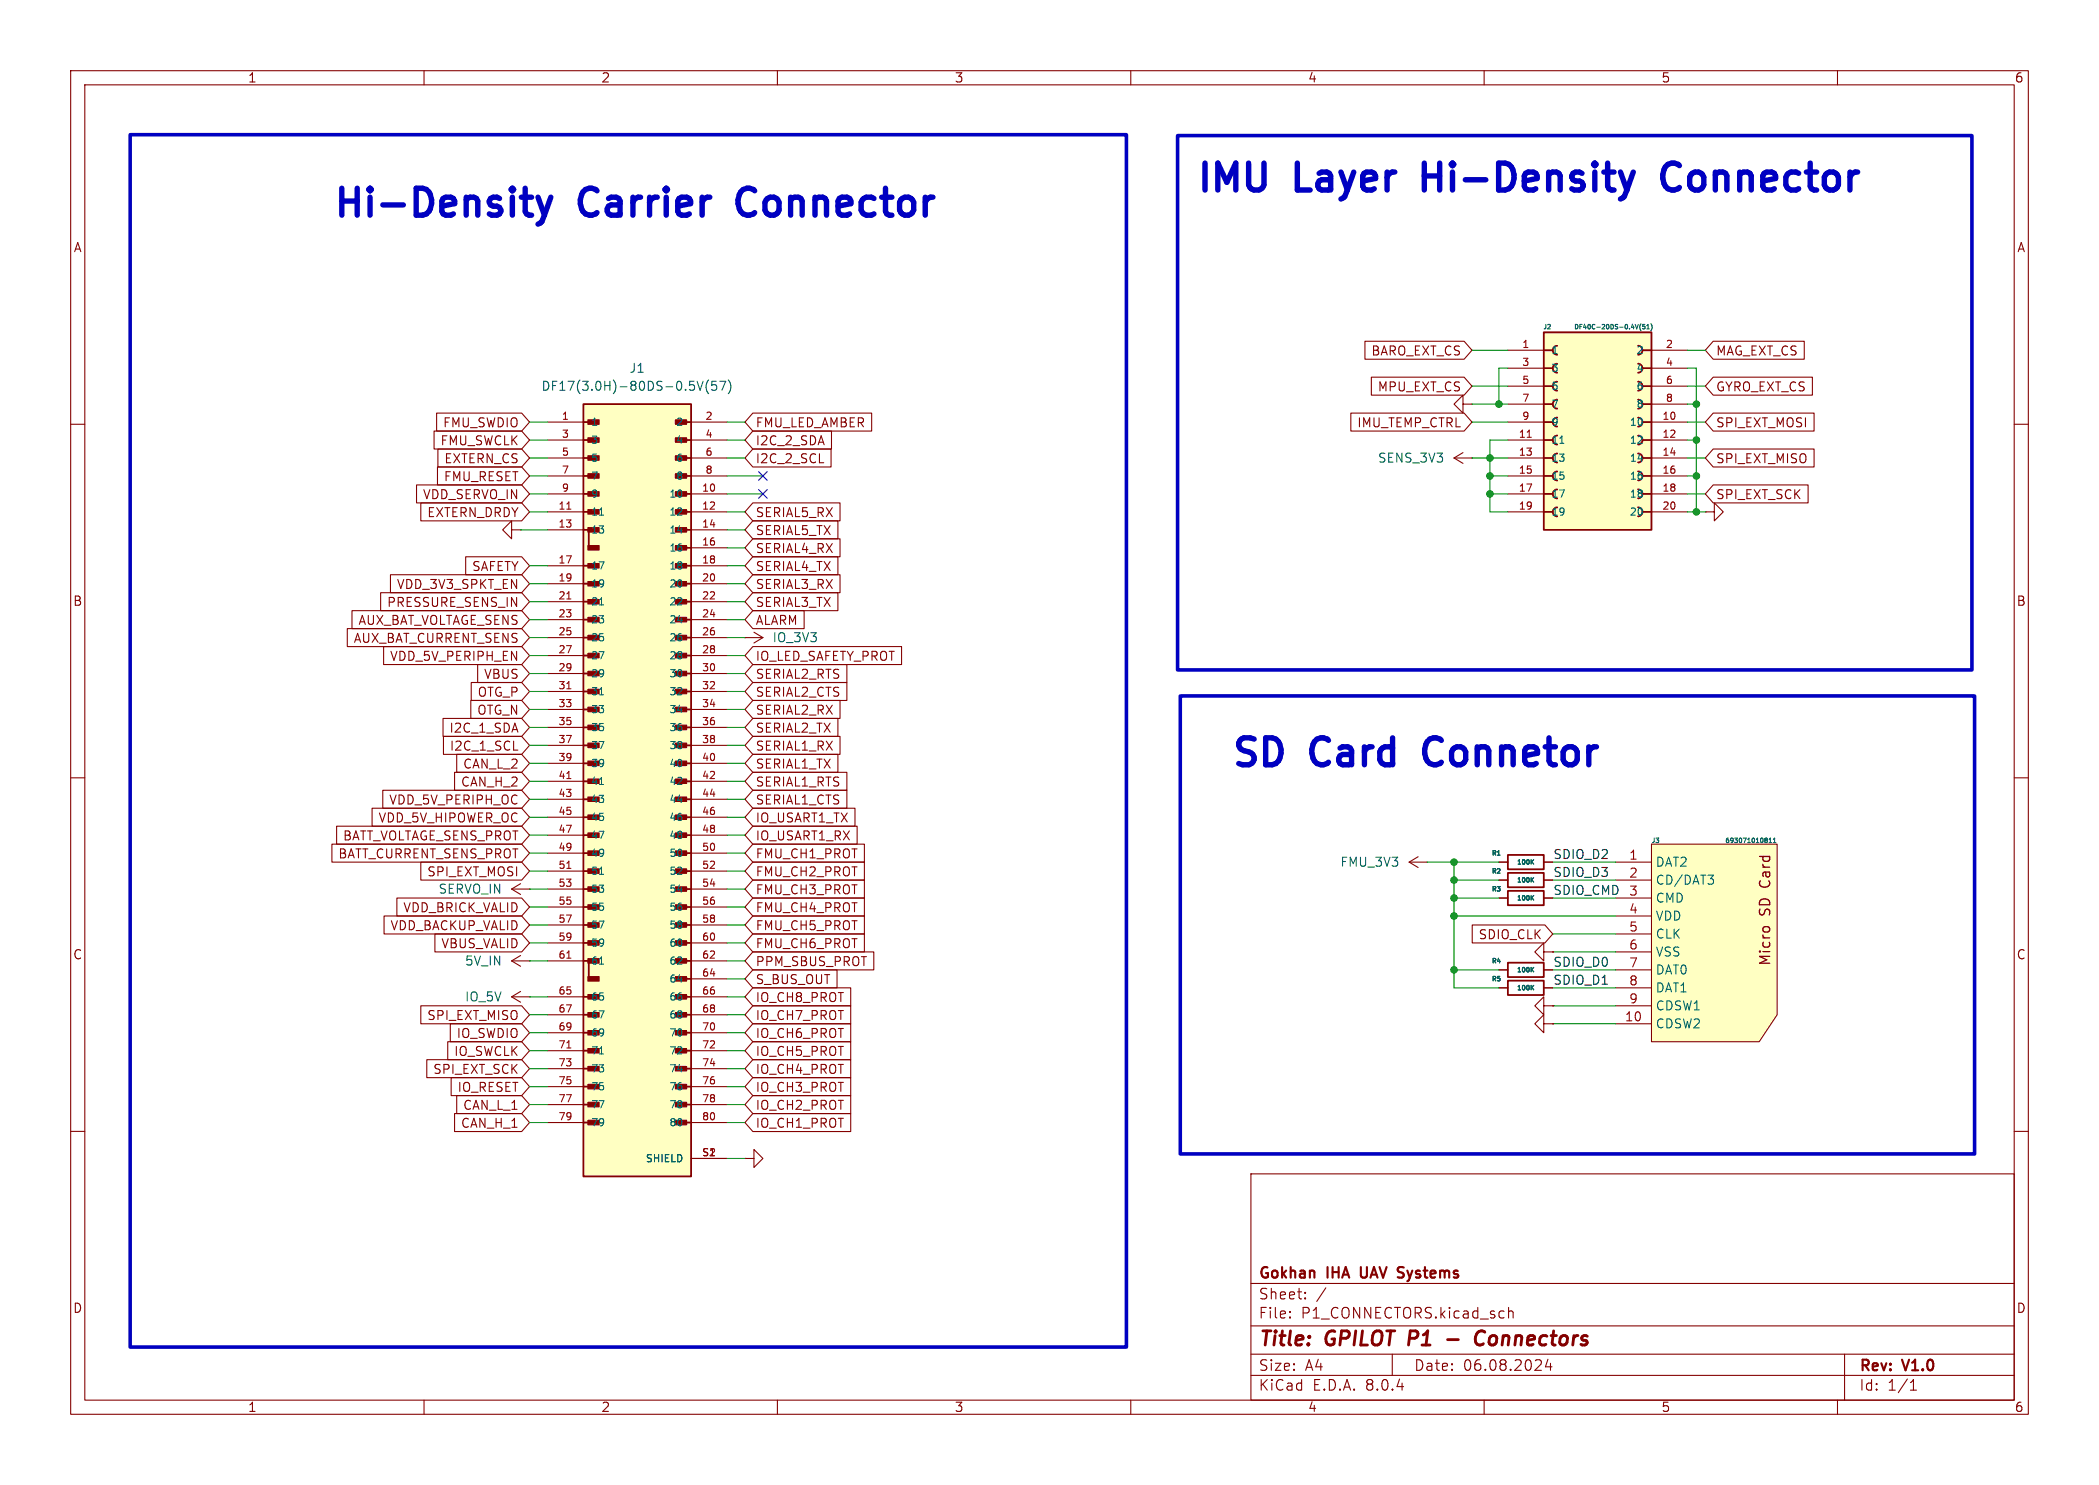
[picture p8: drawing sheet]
<svg xmlns="http://www.w3.org/2000/svg" width="297mm" height="210mm" viewBox="0 0 297 210" stroke-linecap="round" stroke-linejoin="round" font-family="sans-serif">
<g fill="none" stroke="#840000" stroke-width=".15">
<path d="M10 10h277v190h-277zM12 12h273v186h-273zM60 10v2M110 10v2M160 10v2M210 10v2M260 10v2M10 60h2M285 60h2M72.4 74.9v-1.2l-1.3 1.2 1.3 1.3v-1.3h1.3M73.7 74.9h.1M10 110h2"/>
<path d="M285 110h2M199.4 121.9l1.3 .8M199.4 121.9h2.5M200.7 121.2l-1.3 .7M201.9 121.9h.1M10 160h2M72.4 141l1.3 .7M72.4 141h2.5M73.7 140.2l-1.3 .8M74.9 141h.1M285 160h2M105.4 163.8h1.3v1.3l1.2-1.3-1.2-1.2v1.2"/>
<path d="M105.4 163.8h.1M177 166h108v32h-108zM60 198v2M110 198v2M160 198v2M177 194.5h108M177 191.5h108M177 187.5h108M177 181.5h108M182.5 186.3h.1l-.1 .1M182.5 186.3v.1M182.5 185.5v.1"/>
<path d="M182.5 185.5h.1l-.1 .1M184.7 183.6v.1M184.7 183.6h-.1l.1 .1M184.7 182.8v.1M184.7 182.8h-.1l.1 .1M187.6 182.1l-1.3 2M197 191.5v3M210 198v2M213.5 184.9v1.5M213.5 185.5a.37 .37 0 0 1 .6 .1v.8M219 192.2l-.3 1.1h.9M219.4 192.8v1"/>
<path d="M260 198v2M261 191.5v6.5M270.3 196.6h.9M270.3 195.5l.4-.4v1.5"/>
</g>
<path d="M204.8 189.4h1.5M210.1 188.4a.8 .8 0 0 0-.9-.1 .8 .8 0 0 0-.4 .8 .76 .76 0 0 0 .1 .9 .76 .76 0 0 0 .9 .1l.1-.1" fill="none" stroke="#840000" stroke-width=".4"/>
<path d="M192.6 179.2v1.3M198.1 179.9l.4 .1M198.1 179.2l.5 .1M198.5 180.6l-.5 .1" fill="none" stroke="#840000" stroke-width=".3"/>
<path d="M82.5 57.2h15.3v109.2h-15.3z" fill="#ffffc2"/>
<g fill="none" stroke="#840000" stroke-width=".25">
<path d="M82.5 57.2h15.3v109.2h-15.3zM82.5 59.7h2M95.9 59.7h1.9M82.5 74.9h2M82.5 72.4h2M82.5 69.9h2M82.5 67.3h2M82.5 64.8h2M82.5 62.2h2M83.3 74.9v2.6M95.9 74.9h1.9M95.9 72.4h1.9"/>
<path d="M95.9 69.9h1.9M95.9 67.3h1.9M95.9 64.8h1.9M95.9 62.2h1.9M95.9 77.5h1.9M82.5 97.8h2M82.5 95.3h2M82.5 92.7h2M82.5 90.2h2M82.5 87.6h2M82.5 85.1h2M82.5 82.6h2"/>
<path d="M82.5 80h2M95.9 97.8h1.9M95.9 95.3h1.9M95.9 92.7h1.9M95.9 90.2h1.9M95.9 87.6h1.9M95.9 85.1h1.9M95.9 82.6h1.9M95.9 80h1.9M82.5 118.1h2M82.5 115.6h2M82.5 113h2"/>
<path d="M82.5 110.5h2M82.5 108h2M82.5 105.4h2M82.5 102.9h2M82.5 100.3h2M95.9 118.1h1.9M95.9 115.6h1.9M95.9 113h1.9M95.9 110.5h1.9M95.9 108h1.9M95.9 105.4h1.9M95.9 102.9h1.9"/>
<path d="M95.9 100.3h1.9M82.5 135.9h2M82.5 133.4h2M82.5 130.8h2M82.5 128.3h2M82.5 125.7h2M82.5 123.2h2M82.5 120.7h2M83.3 135.9v2.5M95.9 135.9h1.9M95.9 133.4h1.9M95.9 130.8h1.9"/>
<path d="M95.9 128.3h1.9M95.9 125.7h1.9M95.9 123.2h1.9M95.9 120.7h1.9M95.9 138.4h1.9M82.5 158.8h2M82.5 156.2h2M82.5 153.7h2M82.5 151.1h2M82.5 148.6h2M82.5 146.1h2M82.5 143.5h2"/>
<path d="M82.5 141h2M95.9 158.8h1.9M95.9 156.2h1.9M95.9 153.7h1.9M95.9 151.1h1.9M95.9 148.6h1.9M95.9 146.1h1.9M95.9 143.5h1.9M95.9 141h1.9"/>
</g>
<g fill="#840000" stroke="#840000" stroke-width=".15">
<path d="M83.2 138.1h1.6v.6h-1.6z"/>
<path d="M83.2 82.2h1.6v.7h-1.6z"/>
<path d="M83.2 79.7h1.6v.6h-1.6z"/>
<path d="M83.2 77.2h1.6v.6h-1.6z"/>
<path d="M83.2 74.6h1.6v.6h-1.6z"/>
<path d="M83.2 72.1h1.6v.6h-1.6z"/>
<path d="M83.2 59.4h1.6v.6h-1.6z"/>
<path d="M95.6 158.4h1.6v.7h-1.6z"/>
<path d="M95.6 155.9h1.6v.6h-1.6z"/>
<path d="M95.6 153.4h1.6v.6h-1.6z"/>
<path d="M95.6 150.8h1.6v.6h-1.6z"/>
<path d="M95.6 148.3h1.6v.6h-1.6z"/>
<path d="M95.6 145.7h1.6v.7h-1.6z"/>
<path d="M95.6 143.2h1.6v.6h-1.6z"/>
<path d="M95.6 140.7h1.6v.6h-1.6z"/>
<path d="M95.6 138.1h1.6v.6h-1.6z"/>
<path d="M95.6 135.6h1.6v.6h-1.6z"/>
<path d="M95.6 133h1.6v.7h-1.6z"/>
<path d="M95.6 130.5h1.6v.6h-1.6z"/>
<path d="M95.6 128h1.6v.6h-1.6z"/>
<path d="M95.6 125.4h1.6v.6h-1.6z"/>
<path d="M95.6 122.9h1.6v.6h-1.6z"/>
<path d="M95.6 120.3h1.6v.7h-1.6z"/>
<path d="M95.6 117.8h1.6v.6h-1.6z"/>
<path d="M95.6 115.3h1.6v.6h-1.6z"/>
<path d="M95.6 112.7h1.6v.6h-1.6z"/>
<path d="M95.6 110.2h1.6v.6h-1.6z"/>
<path d="M95.6 107.6h1.6v.7h-1.6z"/>
<path d="M95.6 105.1h1.6v.6h-1.6z"/>
<path d="M95.6 102.6h1.6v.6h-1.6z"/>
<path d="M95.6 100h1.6v.6h-1.6z"/>
<path d="M95.6 97.5h1.6v.6h-1.6z"/>
<path d="M95.6 94.9h1.6v.7h-1.6z"/>
<path d="M95.6 92.4h1.6v.6h-1.6z"/>
<path d="M95.6 89.9h1.6v.6h-1.6z"/>
<path d="M95.6 87.3h1.6v.6h-1.6z"/>
<path d="M95.6 84.8h1.6v.6h-1.6z"/>
<path d="M95.6 82.2h1.6v.7h-1.6z"/>
<path d="M95.6 79.7h1.6v.6h-1.6z"/>
<path d="M95.6 77.2h1.6v.6h-1.6z"/>
<path d="M95.6 74.6h1.6v.6h-1.6z"/>
<path d="M95.6 72.1h1.6v.6h-1.6z"/>
<path d="M95.6 69.5h1.6v.7h-1.6z"/>
<path d="M95.6 67h1.6v.6h-1.6z"/>
<path d="M95.6 64.5h1.6v.6h-1.6z"/>
<path d="M95.6 61.9h1.6v.6h-1.6z"/>
<path d="M95.6 59.4h1.6v.6h-1.6z"/>
</g>
<g fill="none" stroke="#840000" stroke-width=".15">
<path d="M77.5 59.7h5M97.8 59.7h5.1M207 57.2v-1.3l-1.3 1.3 1.3 1.2v-1.2h1.3M208.3 57.2h.1M77.5 69.9h5M77.5 72.4h5M77.5 74.9h5M77.5 62.2h5M77.5 64.8h5M77.5 67.3h5M97.8 69.9h5.1M97.8 72.4h5.1"/>
<path d="M97.8 74.9h5.1M97.8 77.5h5.1M97.8 62.2h5.1M97.8 64.8h5.1M97.8 67.3h5.1M205.7 64.8h2.6M205.7 64.8l1.3 .7M207 64l-1.3 .8M208.3 64.8h.1M77.5 80h5M77.5 82.6h5M77.5 85.1h5"/>
<path d="M77.5 87.6h5M77.5 90.2h5M77.5 92.7h5M77.5 95.3h5M77.5 97.8h5M97.8 80h5.1M97.8 82.6h5.1M97.8 85.1h5.1M97.8 87.6h5.1M97.8 90.2h5.1M97.8 92.7h5.1M97.8 95.3h5.1"/>
<path d="M97.8 97.8h5.1M105.4 90.2h.1M105.4 90.2h2.5M106.7 89.4l1.2 .8M107.9 90.2l-1.2 .7M77.5 100.3h5M77.5 102.9h5M77.5 105.4h5M77.5 108h5M77.5 110.5h5M77.5 113h5M77.5 115.6h5"/>
<path d="M77.5 118.1h5M97.8 100.3h5.1M97.8 102.9h5.1M97.8 105.4h5.1M97.8 108h5.1M97.8 110.5h5.1M97.8 113h5.1M97.8 115.6h5.1M97.8 118.1h5.1M72.4 125.7h2.5M72.4 135.9h2.5M72.4 135.9l1.3 .8"/>
<path d="M72.4 125.7l1.3 .8M73.7 135.1l-1.3 .8M73.7 125l-1.3 .7M74.9 135.9h.1M74.9 125.7h.1M77.5 120.7h5M77.5 123.2h5M77.5 125.7h5M77.5 128.3h5M77.5 130.8h5M77.5 133.4h5M77.5 135.9h5"/>
<path d="M97.8 120.7h5.1M97.8 123.2h5.1M97.8 125.7h5.1M97.8 128.3h5.1M97.8 130.8h5.1M97.8 133.4h5.1M97.8 135.9h5.1M97.8 138.4h5.1M77.5 141h5M77.5 143.5h5M77.5 146.1h5M77.5 148.6h5"/>
<path d="M77.5 151.1h5M77.5 153.7h5M77.5 156.2h5M77.5 158.8h5M97.8 141h5.1M97.8 143.5h5.1M97.8 146.1h5.1M97.8 148.6h5.1M97.8 151.1h5.1M97.8 153.7h5.1M97.8 156.2h5.1M97.8 158.8h5.1"/>
<path d="M97.8 163.8h5.1"/>
</g>
<path d="M98.6 53.9l.5 1.3 .4-1.3M100.3 53.7a1.46 1.46 0 0 0 0 2M101.4 53.9h-.6l-.1 .6 .2-.1 .4 .1 .1 .1v.5l-.2 .1h-.3l-.2-.1M101.8 53.9h.9l-.6 1.3M103.1 53.7a1.46 1.46 0 0 1 0 2M84.8 72.9h.6M84.8 85.6h.6M84.8 98.3h.6M84.8 111h.6M84.8 123.7h.6M84.8 136.4h.6M84.8 149.1h.6" fill="none" stroke="#006464" stroke-width=".15"/>
<path d="M80.2 72h.6M80.2 84.7h.6M80.2 97.4h.6M80.2 110.1h.6M80.2 122.8h.6M80.2 135.5h.6M80.2 148.2h.6" fill="none" stroke="#a90000" stroke-width=".15"/>
<path d="M218.4 47h15.3v27.9h-15.3z" fill="#ffffc2"/>
<g fill="none" stroke="#840000" stroke-width=".25">
<path d="M218.4 47h15.3v27.9h-15.3zM218.4 59.7h1.3M218.4 57.2h1.3M218.4 54.6h1.3M218.4 52.1h1.3M218.4 49.5h1.3M232.4 59.7h1.3M232.4 57.2h1.3M232.4 54.6h1.3M232.4 52.1h1.3M232.4 49.5h1.3M218.4 72.4h1.3"/>
<path d="M218.4 69.9h1.3M218.4 67.3h1.3M218.4 64.8h1.3M218.4 62.2h1.3M232.4 72.4h1.3M232.4 69.9h1.3M232.4 67.3h1.3M232.4 64.8h1.3M232.4 62.2h1.3M213.4 123.4h5v2.1h-5zM213.4 120.9h5v2h-5zM213.4 126h5v2h-5z"/>
<path d="M213.4 136.1h5v2.1h-5zM213.4 138.7h5v2h-5z"/>
</g>
<g fill="none" stroke="#840000" stroke-width=".15">
<path d="M213.4 49.5h5M213.4 59.7h5M213.4 52.1h5M213.4 54.6h5M213.4 57.2h5M233.7 49.5h5.1M233.7 59.7h5.1M233.7 52.1h5.1M233.7 54.6h5.1M233.7 57.2h5.1M213.4 62.2h5M213.4 64.8h5"/>
<path d="M213.4 67.3h5M213.4 69.9h5M213.4 72.4h5M233.7 62.2h5.1M233.7 64.8h5.1M233.7 67.3h5.1M233.7 69.9h5.1M233.7 72.4h5.1M241.3 72.4h1.3v-1.3l1.2 1.3-1.2 1.3v-1.3M241.3 72.4h.1M212.1 124.5h1.3M212.1 121.9h1.3"/>
<path d="M212.1 127h1.3M212.1 137.2h1.3M212.1 139.7h1.3M218.4 134.6v1.3l-1.2-1.3 1.2-1.2v1.2h1.3M218.4 124.5h1.3M218.4 121.9h1.3M218.4 127h1.3M218.4 137.2h1.3M218.4 139.7h1.3M219.7 134.6h.1M218.4 144.8v1.3l-1.2-1.3 1.2-1.3v1.3h1.3M218.4 142.2v1.3l-1.2-1.3 1.2-1.2v1.2h1.3"/>
<path d="M219.7 144.8h.1M219.7 142.2h.1"/>
</g>
<g fill="none" stroke="#006464" stroke-width=".15">
<path d="M232.2 45.8a.73 .73 0 0 0 0 1M232.7 45.9h-.3v.3h.3v.3h-.3M233 46.5h.4M233 46.1l.2-.2v.6M233.6 45.8a.73 .73 0 0 1 0 1M220.7 62.7h.6M211.9 120.9h.3M216.7 124.4l.3 .3M216.7 121.8l.3 .4M216.7 126.9l.3 .4M216.7 137.1l.3 .3M216.7 139.6l.3 .4"/>
<path d="M217 124.1l-.3 .4M217 121.6l-.3 .3M217 126.7l-.3 .3M217 136.8l-.3 .4M217 139.4l-.3 .3"/>
</g>
<path d="M216.1 61.8h.6" fill="none" stroke="#a90000" stroke-width=".15"/>
<path d="M233.7 119.4h17.8v24.1l-2.6 3.8h-15.2z" fill="#ffffc2"/>
<path d="M233.7 119.4h17.8v24.1l-2.6 3.8h-15.2z" fill="none" stroke="#800000" stroke-width=".15"/>
<path d="M249.5 131.2l.2-.2h.4l.2 .2" fill="none" stroke="#840000" stroke-width=".18"/>
<g fill="none" stroke="#840000" stroke-width=".15">
<path d="M61.8 58.4h12l1.1 1.3-1.1 1.3h-12zM106.5 58.4h16.8v2.6h-16.8l-1.1-1.3zM191.1 58.4h16.1l1.1 1.3-1.1 1.3h-16.1zM193.1 48.3h14.1l1.1 1.2-1.1 1.3h-14.1zM194 53.3h13.2l1.1 1.3-1.1 1.3h-13.2zM242.4 48.3h12.9v2.5h-12.9l-1.1-1.3zM242.4 53.3h14v2.6h-14l-1.1-1.3zM242.4 58.4h14.3v2.6h-14.3l-1.1-1.3zM58.9 68.6h14.9l1.1 1.3-1.1 1.2h-14.9zM59.5 71.1h14.3l1.1 1.3-1.1 1.3h-14.3zM61.4 61h12.4l1.1 1.2-1.1 1.3h-12.4zM61.9 66h11.9l1.1 1.3-1.1 1.3h-11.9z"/>
<path d="M62 63.5h11.8l1.1 1.3-1.1 1.2h-11.8zM65.9 78.7h7.9l1.1 1.3-1.1 1.3h-7.9zM106.5 63.5h11.1v2.5h-11.1l-1.1-1.2zM106.5 61h11.2v2.5h-11.2l-1.1-1.3zM106.5 78.7h12.1v2.6h-12.1l-1.1-1.3zM106.5 71.1h12.4v2.6h-12.4l-1.1-1.3zM106.5 76.2h12.4v2.5h-12.4l-1.1-1.2zM106.5 73.7h12.1v2.5h-12.1l-1.1-1.3zM242.4 68.6h13.4v2.5h-13.4l-1.1-1.2zM242.4 63.5h14.3v2.5h-14.3l-1.1-1.2zM49.1 88.9h24.7l1.1 1.3-1.1 1.2h-24.7zM49.8 86.4h24l1.1 1.2-1.1 1.3h-24z"/>
<path d="M53.9 83.8h19.9l1.1 1.3-1.1 1.3h-19.9zM54.3 91.4h19.5l1.1 1.3-1.1 1.3h-19.5zM55.2 81.3h18.6l1.1 1.3-1.1 1.2h-18.6zM66.6 99.1h7.2l1.1 1.2-1.1 1.3h-7.2zM66.7 96.5h7.1l1.1 1.3-1.1 1.3h-7.1zM67.6 94h6.2l1.1 1.3-1.1 1.2h-6.2zM106.5 81.3h12.4v2.5h-12.4l-1.1-1.2zM106.5 86.4h7.3v2.5h-7.3l-1.1-1.3zM106.5 83.8h12.1v2.6h-12.1l-1.1-1.3zM106.5 94h13.3v2.5h-13.3l-1.1-1.2zM106.5 99.1h12.4v2.5h-12.4l-1.1-1.3zM106.5 96.5h13.3v2.6h-13.3l-1.1-1.3z"/>
<path d="M106.5 91.4h21.1v2.6h-21.1l-1.1-1.3zM47 119.4h26.8l1.1 1.3-1.1 1.2h-26.8zM47.6 116.8h26.2l1.1 1.3-1.1 1.3h-26.2zM52.6 114.3h21.2l1.1 1.3-1.1 1.2h-21.2zM54.2 111.8h19.6l1.1 1.2-1.1 1.3h-19.6zM62.7 101.6h11.1l1.1 1.3-1.1 1.2h-11.1zM62.7 104.1h11.1l1.1 1.3-1.1 1.3h-11.1zM64.3 109.2h9.5l1.1 1.3-1.1 1.3h-9.5zM64.6 106.7h9.2l1.1 1.3-1.1 1.2h-9.2zM106.5 116.8h14.8v2.6h-14.8l-1.1-1.3zM106.5 119.4h15.8v2.5h-15.8l-1.1-1.2zM106.5 104.1h12.4v2.6h-12.4l-1.1-1.3z"/>
<path d="M106.5 101.6h12.1v2.5h-12.1l-1.1-1.2zM106.5 114.3h14.5v2.5h-14.5l-1.1-1.2zM106.5 111.8h13.3v2.5h-13.3l-1.1-1.3zM106.5 106.7h12.1v2.5h-12.1l-1.1-1.2zM106.5 109.2h13.3v2.6h-13.3l-1.1-1.3zM54.3 129.5h19.5l1.1 1.3-1.1 1.3h-19.5zM56.2 127h17.6l1.1 1.3-1.1 1.2h-17.6zM59.5 121.9h14.3l1.1 1.3-1.1 1.3h-14.3zM61.5 132.1h12.3l1.1 1.3-1.1 1.2h-12.3zM106.5 137.2h11.9v2.5h-11.9l-1.1-1.3zM106.5 132.1h15.8v2.5h-15.8l-1.1-1.2zM106.5 139.7h13.9v2.5h-13.9l-1.1-1.2z"/>
<path d="M106.5 124.5h15.8v2.5h-15.8l-1.1-1.3zM106.5 129.5h15.8v2.6h-15.8l-1.1-1.3zM106.5 127h15.8v2.5h-15.8l-1.1-1.2zM106.5 121.9h15.8v2.6h-15.8l-1.1-1.3zM106.5 134.6h17.1v2.6h-17.1l-1.1-1.3zM208.3 130.8h10.3l1.1 1.3-1.1 1.3h-10.3zM212.1 121.9h1.3M212.1 124.5h1.3M212.1 127h1.3M212.1 137.2h1.3M212.1 139.7h1.3M218.4 121.9h1.3"/>
<path d="M218.4 124.5h1.3M218.4 127h1.3M218.4 137.2h1.3M218.4 139.7h1.3M219.7 134.6h.1M228.6 121.9h5.1M228.6 124.5h5.1M228.6 127h5.1M228.6 129.5h5.1M228.6 132.1h5.1M228.6 134.6h5.1M228.6 137.2h5.1"/>
<path d="M228.6 139.7h5.1M59.5 142.2h14.3l1.1 1.3-1.1 1.3h-14.3zM60.4 149.9h13.4l1.1 1.2-1.1 1.3h-13.4zM63.4 147.3h10.4l1.1 1.3-1.1 1.3h-10.4zM63.7 144.8h10.1l1.1 1.3-1.1 1.2h-10.1zM63.8 152.4h10l1.1 1.3-1.1 1.2h-10zM64.3 157.5h9.5l1.1 1.3-1.1 1.2h-9.5zM64.6 154.9h9.2l1.1 1.3-1.1 1.3h-9.2zM106.5 142.2h13.9v2.6h-13.9l-1.1-1.3zM106.5 144.8h13.9v2.5h-13.9l-1.1-1.2zM106.5 154.9h13.9v2.6h-13.9l-1.1-1.3zM106.5 149.9h13.9v2.5h-13.9l-1.1-1.3z"/>
<path d="M106.5 157.5h13.9v2.5h-13.9l-1.1-1.2zM106.5 152.4h13.9v2.5h-13.9l-1.1-1.2zM106.5 147.3h13.9v2.6h-13.9l-1.1-1.3zM219.7 142.2h.1M219.7 144.8h.1M228.6 144.8h5.1M228.6 142.2h5.1"/>
</g>
<g fill="none" stroke="#006464" stroke-width=".15">
<path d="M250 118.6v.2M250 118.8v.3M250.3 119.2h.4M250.3 118.7l.2-.2v.7M250.9 119.2h.4M250.9 118.7l.2-.2v.7M211.9 120.9h.3M216.7 139.6l.3 .4M216.7 137.1l.3 .3M216.7 126.9l.3 .4M216.7 121.8l.3 .4M216.7 124.4l.3 .3"/>
<path d="M217 139.4l-.3 .3M217 136.8l-.3 .4M217 126.7l-.3 .3M217 121.6l-.3 .3M217 124.1l-.3 .4M241.7 123.8h.8l-.5 .5M242.2 124.3l.3 .2v.3l-.3 .2"/>
</g>
<path d="M73.8 27.9h1.4M74.5 30.2l.4 .2h.3M76.1 27.9l.9 2.5M77 30.4l-.3 .9-.6 .4M77.9 27.9l-.9 2.5M231.1 24.3l-.9 2.6M236.9 23.1a1.28 1.28 0 0 0-1.4 .9 2.44 2.44 0 0 0 .5 2.7l.5 .2h.4" fill="none" stroke="#0000c2" stroke-width=".76"/>
<path d="M18.4 19.1h141v171.4h-141zM166.6 19.2h112.4v75.5h-112.4zM167 98.4h112.4v64.8h-112.4z" fill="none" stroke="#0000c2" stroke-width=".51"/>
<g fill="none" stroke="#009600" stroke-width=".15">
<path d="M74.9 59.7h2.6M102.9 59.7h2.5M208.3 59.7h5.1M208.3 49.5h5.1M208.3 54.6h5.1M208.3 57.2h5.1M213.4 52.1h-1.3v5.1M238.8 59.7h2.5M238.8 52.1h1.2v20.3M238.8 49.5h2.5M238.8 54.6h2.5M238.8 57.2h1.2"/>
<path d="M73.7 74.9h3.8M74.9 62.2h2.6M74.9 69.9h2.6M74.9 67.3h2.6M74.9 72.4h2.6M74.9 64.8h2.6M102.9 77.5h2.5M102.9 62.2h2.5M102.9 69.9h5M102.9 67.3h5M102.9 74.9h2.5M102.9 72.4h2.5"/>
<path d="M102.9 64.8h2.5M208.3 64.8h5.1M210.8 69.9h2.6M210.8 67.3h2.6M213.4 62.2h-2.6v10.2h2.6M238.8 62.2h1.2M238.8 69.9h2.5M238.8 67.3h1.2M238.8 72.4h2.5M238.8 64.8h2.5M74.9 87.6h2.6M74.9 97.8h2.6"/>
<path d="M74.9 82.6h2.6M74.9 80h2.6M74.9 85.1h2.6M74.9 92.7h2.6M74.9 95.3h2.6M74.9 90.2h2.6M102.9 87.6h2.5M102.9 97.8h2.5M102.9 82.6h2.5M102.9 80h2.5M102.9 85.1h2.5M102.9 92.7h2.5"/>
<path d="M102.9 95.3h2.5M102.9 90.2h2.5M74.9 118.1h2.6M74.9 102.9h2.6M74.9 100.3h2.6M74.9 110.5h2.6M74.9 108h2.6M74.9 105.4h2.6M74.9 113h2.6M74.9 115.6h2.6M102.9 118.1h2.5M102.9 102.9h2.5"/>
<path d="M102.9 100.3h2.5M102.9 110.5h2.5M102.9 108h2.5M102.9 105.4h2.5M102.9 113h2.5M102.9 115.6h2.5M74.9 120.7h2.6M74.9 125.7h2.6M74.9 128.3h2.6M74.9 135.9h2.6M74.9 133.4h2.6M74.9 130.8h2.6"/>
<path d="M74.9 123.2h2.6M102.9 120.7h2.5M102.9 125.7h2.5M102.9 128.3h2.5M102.9 135.9h2.5M102.9 133.4h2.5M102.9 130.8h2.5M102.9 123.2h2.5M102.9 138.4h2.5M201.9 121.9h10.2M205.7 129.5h22.9M205.7 127h6.4"/>
<path d="M205.7 124.5h6.4M205.7 121.9v17.8h6.4M205.7 137.2h6.4M219.7 121.9h8.9M219.7 127h8.9M219.7 134.6h8.9M219.7 132.1h8.9M219.7 124.5h8.9M219.7 139.7h8.9M219.7 137.2h8.9M74.9 158.8h2.6M74.9 143.5h2.6"/>
<path d="M74.9 141h2.6M74.9 156.2h2.6M74.9 153.7h2.6M74.9 148.6h2.6M74.9 151.1h2.6M74.9 146.1h2.6M102.9 158.8h2.5M102.9 143.5h2.5M102.9 141h2.5M102.9 156.2h2.5M102.9 153.7h2.5M102.9 148.6h2.5"/>
<path d="M102.9 151.1h2.5M102.9 146.1h2.5M219.7 144.8h8.9M219.7 142.2h8.9M102.9 163.8h2.5"/>
</g>
<path d="M107.3 69.2l1.3 1.3M107.3 66.7l1.3 1.2M108.6 69.2l-1.3 1.3M108.6 66.7l-1.3 1.2" fill="none" stroke="#000084" stroke-width=".15"/>
<g fill="#009600" stroke="#009600" stroke-width=".15">
<circle cx="205.7" cy="137.2" r=".46"/>
<circle cx="205.7" cy="121.9" r=".46"/>
<circle cx="205.7" cy="127" r=".46"/>
<circle cx="205.7" cy="124.5" r=".46"/>
<circle cx="205.7" cy="129.5" r=".46"/>
<circle cx="240" cy="57.2" r=".46"/>
<circle cx="240" cy="62.2" r=".46"/>
<circle cx="240" cy="67.3" r=".46"/>
<circle cx="240" cy="72.4" r=".46"/>
<circle cx="210.8" cy="67.3" r=".46"/>
<circle cx="210.8" cy="69.9" r=".46"/>
<circle cx="210.8" cy="64.8" r=".46"/>
<circle cx="212.1" cy="57.2" r=".46"/>
</g>
<g font-size="5.3" fill="#0000c2">
<text x="168.8" y="28.2">IMU</text>
<text x="183.4" y="28.2">Layer</text>
<text x="202.9" y="28.2">Hi-Density</text>
<text x="238.4" y="28.2">Connector</text>
<text x="46.7" y="31.8">Hi-Density</text>
<text x="82.2" y="31.8">Carrier</text>
<text x="106" y="31.8">Connector</text>
<text x="173.8" y="109.5">SD</text>
<text x="185.7" y="109.5">Card</text>
<text x="203.1" y="109.5">Connetor</text>
</g>
<g font-size="2.8" fill="#840000">
<text x="178" y="190.9">Title:</text>
<text x="187.7" y="190.9">GPILOT P1</text>
<text x="211.2" y="190.9">Connectors</text>
</g>
<g font-size="2.1" fill="#840000">
<text x="178" y="184">Sheet:</text>
<text x="178" y="181.2">Gokhan</text>
<text x="187.9" y="181.2">IHA</text>
<text x="193.2" y="181.2">UAV</text>
<text x="199.1" y="181.2">Systems</text>
<text x="178" y="186.7">File:</text>
<text x="184.1" y="186.7">P1_CONNECTORS.kicad_sch</text>
<text x="178" y="196.9">KiCad</text>
<text x="178" y="194.1">Size:</text>
<text x="184.7" y="194.1">A4</text>
<text x="185.7" y="196.9">E.D.A.</text>
<text x="193.3" y="196.9">8.0.4</text>
<text x="200" y="194.1">Date:</text>
<text x="207" y="194.1">06.08.2024</text>
<text x="263" y="194.3">Rev:</text>
<text x="263" y="196.9">Id:</text>
<text x="267.1" y="196.9">1/1</text>
<text x="269.4" y="194.3">V1.0</text>
</g>
<g font-size="2" fill="#840000">
<text x="250.7" y="129.5" transform="rotate(-90 250.7 129.5)">SD Card</text>
<text x="250.7" y="136.7" transform="rotate(-90 250.7 136.7)">Micro</text>
</g>
<g font-size="1.8" fill="#840000">
<text x="35" y="11.9">1</text>
<text x="85" y="11.9">2</text>
<text x="135" y="11.9">3</text>
<text x="185" y="11.9">4</text>
<text x="235" y="11.9">5</text>
<text x="285" y="11.9">6</text>
<text x="10.3" y="35.9">A</text>
<text x="285.3" y="35.9">A</text>
<text x="193.9" y="50.5">BARO_EXT_CS</text>
<text x="242.7" y="50.5">MAG_EXT_CS</text>
<text x="194.9" y="55.6">MPU_EXT_CS</text>
<text x="242.7" y="55.6">GYRO_EXT_CS</text>
<text x="62.2" y="63.2">FMU_SWCLK</text>
<text x="62.6" y="60.6">FMU_SWDIO</text>
<text x="62.8" y="65.7">EXTERN_CS</text>
<text x="106.8" y="65.7">I2C_2_SCL</text>
<text x="106.8" y="60.6">FMU_LED_AMBER</text>
<text x="106.8" y="63.2">I2C_2_SDA</text>
<text x="192" y="60.6">IMU_TEMP_CTRL</text>
<text x="242.7" y="60.6">SPI_EXT_MOSI</text>
<text x="242.7" y="65.7">SPI_EXT_MISO</text>
<text x="59.8" y="70.8">VDD_SERVO_IN</text>
<text x="62.7" y="68.3">FMU_RESET</text>
<text x="242.7" y="70.8">SPI_EXT_SCK</text>
<text x="60.4" y="73.3">EXTERN_DRDY</text>
<text x="106.8" y="73.3">SERIAL5_RX</text>
<text x="106.8" y="75.9">SERIAL5_TX</text>
<text x="56.1" y="83.5">VDD_3V3_SPKT_EN</text>
<text x="66.7" y="81">SAFETY</text>
<text x="106.8" y="83.5">SERIAL3_RX</text>
<text x="106.8" y="81">SERIAL4_TX</text>
<text x="106.8" y="78.4">SERIAL4_RX</text>
<text x="10.3" y="85.9">B</text>
<text x="50.6" y="88.6">AUX_BAT_VOLTAGE_SENS</text>
<text x="54.7" y="86">PRESSURE_SENS_IN</text>
<text x="106.8" y="88.6">ALARM</text>
<text x="106.8" y="86">SERIAL3_TX</text>
<text x="285.3" y="85.9">B</text>
<text x="50" y="91.1">AUX_BAT_CURRENT_SENS</text>
<text x="55.1" y="93.7">VDD_5V_PERIPH_EN</text>
<text x="106.8" y="93.7">IO_LED_SAFETY_PROT</text>
<text x="67.4" y="101.3">OTG_N</text>
<text x="67.5" y="98.7">OTG_P</text>
<text x="68.4" y="96.2">VBUS</text>
<text x="106.8" y="96.2">SERIAL2_RTS</text>
<text x="106.8" y="101.3">SERIAL2_RX</text>
<text x="106.8" y="98.7">SERIAL2_CTS</text>
<text x="63.5" y="103.8">I2C_1_SDA</text>
<text x="63.6" y="106.4">I2C_1_SCL</text>
<text x="106.8" y="106.4">SERIAL1_RX</text>
<text x="106.8" y="103.8">SERIAL2_TX</text>
<text x="55" y="114">VDD_5V_PERIPH_OC</text>
<text x="65.1" y="111.4">CAN_H_2</text>
<text x="65.4" y="108.9">CAN_L_2</text>
<text x="106.8" y="114">SERIAL1_CTS</text>
<text x="106.8" y="108.9">SERIAL1_TX</text>
<text x="106.8" y="111.4">SERIAL1_RTS</text>
<text x="48.4" y="119.1">BATT_VOLTAGE_SENS_PROT</text>
<text x="53.5" y="116.5">VDD_5V_HIPOWER_OC</text>
<text x="106.8" y="119.1">IO_USART1_RX</text>
<text x="106.8" y="116.5">IO_USART1_TX</text>
<text x="47.8" y="121.6">BATT_CURRENT_SENS_PROT</text>
<text x="60.4" y="124.1">SPI_EXT_MOSI</text>
<text x="106.8" y="124.1">FMU_CH2_PROT</text>
<text x="106.8" y="121.6">FMU_CH1_PROT</text>
<text x="55.2" y="131.8">VDD_BACKUP_VALID</text>
<text x="57" y="129.2">VDD_BRICK_VALID</text>
<text x="106.8" y="126.7">FMU_CH3_PROT</text>
<text x="106.8" y="131.8">FMU_CH5_PROT</text>
<text x="106.8" y="129.2">FMU_CH4_PROT</text>
<text x="10.3" y="135.9">C</text>
<text x="62.4" y="134.3">VBUS_VALID</text>
<text x="106.8" y="134.3">FMU_CH6_PROT</text>
<text x="106.8" y="136.8">PPM_SBUS_PROT</text>
<text x="209.1" y="133">SDIO_CLK</text>
<text x="285.3" y="135.9">C</text>
<text x="106.8" y="139.4">S_BUS_OUT</text>
<text x="106.8" y="141.9">IO_CH8_PROT</text>
<text x="60.4" y="144.5">SPI_EXT_MISO</text>
<text x="64.2" y="149.5">IO_SWCLK</text>
<text x="64.5" y="147">IO_SWDIO</text>
<text x="106.8" y="144.5">IO_CH7_PROT</text>
<text x="106.8" y="147">IO_CH6_PROT</text>
<text x="106.8" y="149.5">IO_CH5_PROT</text>
<text x="61.2" y="152.1">SPI_EXT_SCK</text>
<text x="64.7" y="154.6">IO_RESET</text>
<text x="106.8" y="152.1">IO_CH4_PROT</text>
<text x="106.8" y="154.6">IO_CH3_PROT</text>
<text x="65.1" y="159.7">CAN_H_1</text>
<text x="65.4" y="157.2">CAN_L_1</text>
<text x="106.8" y="157.2">IO_CH2_PROT</text>
<text x="106.8" y="159.7">IO_CH1_PROT</text>
<text x="10.3" y="185.9">D</text>
<text x="285.3" y="185.9">D</text>
<text x="35" y="199.9">1</text>
<text x="85" y="199.9">2</text>
<text x="135" y="199.9">3</text>
<text x="185" y="199.9">4</text>
<text x="235" y="199.9">5</text>
<text x="285" y="199.9">6</text>
</g>
<g font-size="1.8" fill="#006464">
<text x="89" y="52.9">J1</text>
<text x="76.5" y="55.5">DF17(3.0H)-80DS-0.5V(57)</text>
<text x="194.9" y="65.6">SENS_3V3</text>
<text x="109.2" y="91">IO_3V3</text>
<text x="189.6" y="122.8">FMU_3V3</text>
<text x="234.2" y="122.8">DAT2</text>
<text x="234.2" y="125.3">CD/DAT3</text>
<text x="62" y="126.6">SERVO_IN</text>
<text x="234.2" y="127.9">CMD</text>
<text x="234.2" y="130.4">VDD</text>
<text x="65.7" y="136.8">5V_IN</text>
<text x="234.2" y="132.9">CLK</text>
<text x="234.2" y="135.5">VSS</text>
<text x="65.7" y="141.8">IO_5V</text>
<text x="234.2" y="138">DAT0</text>
<text x="234.2" y="140.6">DAT1</text>
<text x="234.2" y="143.1">CDSW1</text>
<text x="234.2" y="145.6">CDSW2</text>
</g>
<g font-size="1.8" fill="#0f0f0f">
<text x="219.7" y="121.6">SDIO_D2</text>
<text x="219.7" y="124.1">SDIO_D3</text>
<text x="219.7" y="126.7">SDIO_CMD</text>
<text x="219.7" y="136.8">SDIO_D0</text>
<text x="219.7" y="139.4">SDIO_D1</text>
</g>
<g font-size="1.8" fill="#a90000">
<text x="230.4" y="121.7">1</text>
<text x="230.4" y="124.2">2</text>
<text x="230.4" y="126.7">3</text>
<text x="230.4" y="129.3">4</text>
<text x="230.4" y="131.8">5</text>
<text x="230.4" y="134.4">6</text>
<text x="230.4" y="136.9">7</text>
<text x="230.4" y="139.4">8</text>
<text x="230.4" y="142">9</text>
<text x="229.8" y="144.5">10</text>
</g>
<g font-size="1.4" fill="#a90000">
<text x="215.3" y="49.3">1</text>
<text x="215.3" y="51.8">3</text>
<text x="235.6" y="49.3">2</text>
<text x="235.6" y="51.8">4</text>
<text x="79.4" y="59.4">1</text>
<text x="99.7" y="59.4">2</text>
<text x="215.3" y="54.4">5</text>
<text x="215.3" y="56.9">7</text>
<text x="215.3" y="59.4">9</text>
<text x="235.1" y="59.4">10</text>
<text x="235.6" y="54.4">6</text>
<text x="235.6" y="56.9">8</text>
<text x="79.4" y="62">3</text>
<text x="79.4" y="64.5">5</text>
<text x="99.7" y="62">4</text>
<text x="99.7" y="64.5">6</text>
<text x="214.8" y="62">11</text>
<text x="214.8" y="64.5">13</text>
<text x="235.1" y="62">12</text>
<text x="235.1" y="64.5">14</text>
<text x="79.4" y="67.1">7</text>
<text x="79.4" y="69.6">9</text>
<text x="99.2" y="69.6">10</text>
<text x="99.7" y="67.1">8</text>
<text x="214.8" y="67.1">15</text>
<text x="214.8" y="69.6">17</text>
<text x="235.1" y="67.1">16</text>
<text x="235.1" y="69.6">18</text>
<text x="78.9" y="72.1">11</text>
<text x="78.9" y="74.7">13</text>
<text x="99.2" y="72.1">12</text>
<text x="99.2" y="74.7">14</text>
<text x="99.2" y="77.2">16</text>
<text x="214.8" y="72.1">19</text>
<text x="235.1" y="72.1">20</text>
<text x="78.9" y="79.8">17</text>
<text x="78.9" y="82.3">19</text>
<text x="99.2" y="79.8">18</text>
<text x="99.2" y="82.3">20</text>
<text x="78.9" y="84.8">21</text>
<text x="78.9" y="87.4">23</text>
<text x="78.9" y="89.9">25</text>
<text x="99.2" y="84.8">22</text>
<text x="99.2" y="87.4">24</text>
<text x="99.2" y="89.9">26</text>
<text x="78.9" y="92.5">27</text>
<text x="78.9" y="95">29</text>
<text x="99.2" y="92.5">28</text>
<text x="99.2" y="95">30</text>
<text x="78.9" y="97.5">31</text>
<text x="78.9" y="100.1">33</text>
<text x="99.2" y="97.5">32</text>
<text x="99.2" y="100.1">34</text>
<text x="78.9" y="102.6">35</text>
<text x="78.9" y="105.2">37</text>
<text x="78.9" y="107.7">39</text>
<text x="99.2" y="102.6">36</text>
<text x="99.2" y="105.2">38</text>
<text x="99.2" y="107.7">40</text>
<text x="78.9" y="110.2">41</text>
<text x="78.9" y="112.8">43</text>
<text x="99.2" y="110.2">42</text>
<text x="99.2" y="112.8">44</text>
<text x="78.9" y="115.3">45</text>
<text x="78.9" y="117.9">47</text>
<text x="99.2" y="115.3">46</text>
<text x="99.2" y="117.9">48</text>
<text x="78.9" y="120.4">49</text>
<text x="78.9" y="122.9">51</text>
<text x="78.9" y="125.5">53</text>
<text x="99.2" y="120.4">50</text>
<text x="99.2" y="122.9">52</text>
<text x="99.2" y="125.5">54</text>
<text x="78.9" y="128">55</text>
<text x="78.9" y="130.6">57</text>
<text x="99.2" y="128">56</text>
<text x="99.2" y="130.6">58</text>
<text x="78.9" y="133.1">59</text>
<text x="78.9" y="135.6">61</text>
<text x="99.2" y="133.1">60</text>
<text x="99.2" y="135.6">62</text>
<text x="78.9" y="140.7">65</text>
<text x="78.9" y="143.3">67</text>
<text x="99.2" y="138.2">64</text>
<text x="99.2" y="140.7">66</text>
<text x="99.2" y="143.3">68</text>
<text x="78.9" y="145.8">69</text>
<text x="78.9" y="148.3">71</text>
<text x="99.2" y="145.8">70</text>
<text x="99.2" y="148.3">72</text>
<text x="78.9" y="150.9">73</text>
<text x="78.9" y="153.4">75</text>
<text x="78.9" y="156">77</text>
<text x="99.2" y="150.9">74</text>
<text x="99.2" y="153.4">76</text>
<text x="99.2" y="156">78</text>
<text x="78.9" y="158.5">79</text>
<text x="99.2" y="158.5">80</text>
<text x="99.2" y="163.6">S1</text>
<text x="100.2" y="163.6">2</text>
</g>
<g font-size="1.4" fill="#006464">
<text x="219.5" y="50.3">1</text>
<text x="219.5" y="52.8">3</text>
<text x="231.4" y="50.3">2</text>
<text x="231.4" y="52.8">4</text>
<text x="219.5" y="55.3">5</text>
<text x="219.5" y="57.9">7</text>
<text x="231.4" y="55.3">6</text>
<text x="231.4" y="57.9">8</text>
<text x="83.6" y="60.4">1</text>
<text x="83.6" y="63">3</text>
<text x="83.6" y="65.5">5</text>
<text x="95.6" y="60.4">2</text>
<text x="95.6" y="63">4</text>
<text x="95.6" y="65.5">6</text>
<text x="219.5" y="63">11</text>
<text x="219.5" y="65.5">13</text>
<text x="219.5" y="60.4">9</text>
<text x="230.5" y="60.4">10</text>
<text x="230.5" y="63">12</text>
<text x="230.5" y="65.5">14</text>
<text x="83.6" y="68">7</text>
<text x="83.6" y="70.6">9</text>
<text x="94.6" y="70.6">10</text>
<text x="95.6" y="68">8</text>
<text x="219.5" y="68">15</text>
<text x="219.5" y="70.6">17</text>
<text x="230.5" y="68">16</text>
<text x="230.5" y="70.6">18</text>
<text x="83.6" y="73.1">11</text>
<text x="83.6" y="75.7">13</text>
<text x="94.6" y="73.1">12</text>
<text x="94.6" y="75.7">14</text>
<text x="219.5" y="73.1">19</text>
<text x="230.5" y="73.1">20</text>
<text x="83.6" y="80.7">17</text>
<text x="83.6" y="83.3">19</text>
<text x="94.6" y="78.2">16</text>
<text x="94.6" y="80.7">18</text>
<text x="94.6" y="83.3">20</text>
<text x="83.6" y="85.8">21</text>
<text x="83.6" y="88.4">23</text>
<text x="94.6" y="85.8">22</text>
<text x="94.6" y="88.4">24</text>
<text x="83.6" y="90.9">25</text>
<text x="83.6" y="93.4">27</text>
<text x="83.6" y="96">29</text>
<text x="94.6" y="90.9">26</text>
<text x="94.6" y="93.4">28</text>
<text x="94.6" y="96">30</text>
<text x="83.6" y="98.5">31</text>
<text x="83.6" y="101.1">33</text>
<text x="94.6" y="98.5">32</text>
<text x="94.6" y="101.1">34</text>
<text x="83.6" y="103.6">35</text>
<text x="83.6" y="106.1">37</text>
<text x="94.6" y="103.6">36</text>
<text x="94.6" y="106.1">38</text>
<text x="83.6" y="108.7">39</text>
<text x="83.6" y="111.2">41</text>
<text x="83.6" y="113.8">43</text>
<text x="94.6" y="108.7">40</text>
<text x="94.6" y="111.2">42</text>
<text x="94.6" y="113.8">44</text>
<text x="83.6" y="116.3">45</text>
<text x="83.6" y="118.8">47</text>
<text x="94.6" y="116.3">46</text>
<text x="94.6" y="118.8">48</text>
<text x="83.6" y="121.4">49</text>
<text x="83.6" y="123.9">51</text>
<text x="94.6" y="121.4">50</text>
<text x="94.6" y="123.9">52</text>
<text x="83.6" y="126.5">53</text>
<text x="83.6" y="129">55</text>
<text x="83.6" y="131.5">57</text>
<text x="94.6" y="126.5">54</text>
<text x="94.6" y="129">56</text>
<text x="94.6" y="131.5">58</text>
<text x="83.6" y="134.1">59</text>
<text x="83.6" y="136.6">61</text>
<text x="94.6" y="134.1">60</text>
<text x="94.6" y="136.6">62</text>
<text x="83.6" y="141.7">65</text>
<text x="94.6" y="139.2">64</text>
<text x="94.6" y="141.7">66</text>
<text x="83.6" y="144.2">67</text>
<text x="83.6" y="146.8">69</text>
<text x="83.6" y="149.3">71</text>
<text x="94.6" y="144.2">68</text>
<text x="94.6" y="146.8">70</text>
<text x="94.6" y="149.3">72</text>
<text x="83.6" y="151.9">73</text>
<text x="83.6" y="154.4">75</text>
<text x="94.6" y="151.9">74</text>
<text x="94.6" y="154.4">76</text>
<text x="83.6" y="156.9">77</text>
<text x="83.6" y="159.5">79</text>
<text x="94.6" y="156.9">78</text>
<text x="94.6" y="159.5">80</text>
<text x="91.2" y="164.6">SHIELD</text>
</g>
<g font-size=".9" fill="#006464">
<text x="218.2" y="46.8">J2</text>
<text x="222.6" y="46.8">DF40C-20DS-0.4V(51)</text>
<text x="233.6" y="119.4">J3</text>
<text x="244" y="119.4">693071010811</text>
<text x="211" y="123.7">R2</text>
<text x="211" y="121.2">R1</text>
<text x="214.5" y="125">100K</text>
<text x="214.5" y="122.5">100K</text>
<text x="211" y="126.3">R3</text>
<text x="214.5" y="127.5">100K</text>
<text x="211" y="136.4">R4</text>
<text x="214.5" y="137.7">100K</text>
<text x="211" y="139">R5</text>
<text x="214.5" y="140.2">100K</text>
</g>
</svg>
